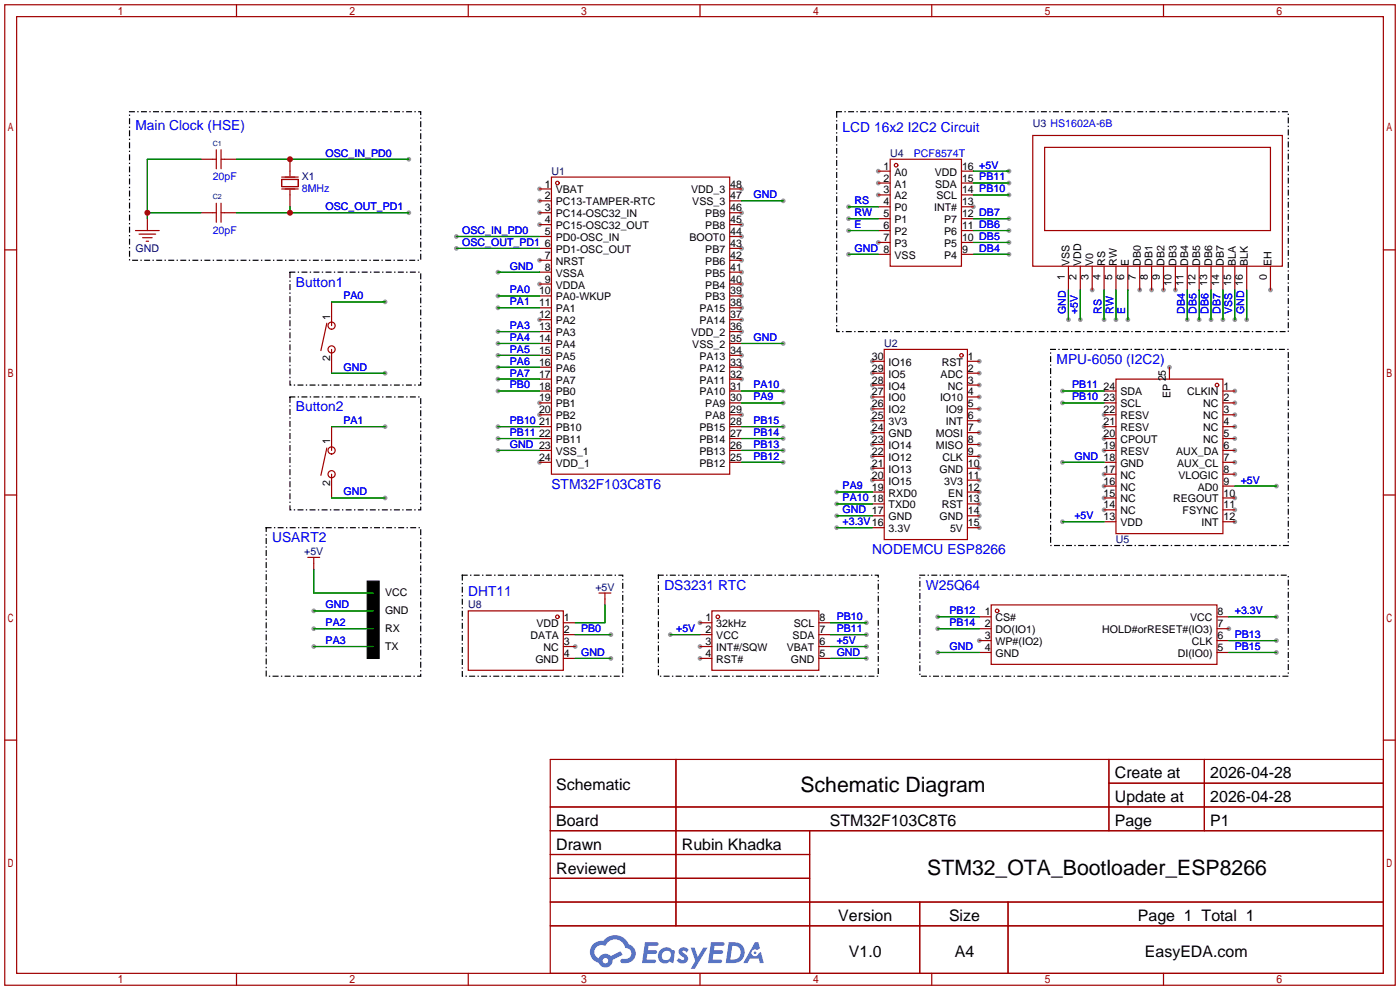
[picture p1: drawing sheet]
<svg xmlns="http://www.w3.org/2000/svg" width="299mm" height="212mm" viewBox="0 0 299 212" stroke-linecap="round" stroke-linejoin="round" font-family="sans-serif">
<g fill="#999">
<circle cx="115.3" cy="40.4" r=".51"/>
<circle cx="115.3" cy="42.9" r=".51"/>
<circle cx="115.3" cy="45.5" r=".51"/>
<circle cx="115.3" cy="48" r=".51"/>
<circle cx="115.3" cy="55.6" r=".51"/>
<circle cx="115.3" cy="60.7" r=".51"/>
<circle cx="115.3" cy="68.3" r=".51"/>
<circle cx="115.3" cy="86.1" r=".51"/>
<circle cx="115.3" cy="88.6" r=".51"/>
<circle cx="115.3" cy="98.8" r=".51"/>
<circle cx="158.5" cy="88.6" r=".51"/>
<circle cx="158.5" cy="81" r=".51"/>
<circle cx="158.5" cy="78.5" r=".51"/>
<circle cx="158.5" cy="75.9" r=".51"/>
<circle cx="158.5" cy="70.9" r=".51"/>
<circle cx="158.5" cy="68.3" r=".51"/>
<circle cx="158.5" cy="65.8" r=".51"/>
<circle cx="158.5" cy="63.2" r=".51"/>
<circle cx="158.5" cy="60.7" r=".51"/>
<circle cx="158.5" cy="58.2" r=".51"/>
<circle cx="158.5" cy="55.6" r=".51"/>
<circle cx="158.5" cy="53.1" r=".51"/>
<circle cx="158.5" cy="50.5" r=".51"/>
<circle cx="158.5" cy="48" r=".51"/>
<circle cx="158.5" cy="45.5" r=".51"/>
<circle cx="158.5" cy="40.4" r=".51"/>
<circle cx="271.5" cy="62" r=".51"/>
<circle cx="233.4" cy="62" r=".51"/>
<circle cx="243.6" cy="62" r=".51"/>
<circle cx="246.1" cy="62" r=".51"/>
<circle cx="248.7" cy="62" r=".51"/>
<circle cx="251.2" cy="62" r=".51"/>
<circle cx="187.7" cy="36.6" r=".51"/>
<circle cx="187.7" cy="39.1" r=".51"/>
<circle cx="187.7" cy="41.7" r=".51"/>
<circle cx="187.7" cy="51.8" r=".51"/>
<circle cx="208" cy="44.2" r=".51"/>
<circle cx="263.9" cy="83.6" r=".51"/>
<circle cx="263.9" cy="86.1" r=".51"/>
<circle cx="263.9" cy="88.6" r=".51"/>
<circle cx="263.9" cy="91.2" r=".51"/>
<circle cx="263.9" cy="93.7" r=".51"/>
<circle cx="263.9" cy="96.3" r=".51"/>
<circle cx="263.9" cy="98.8" r=".51"/>
<circle cx="263.9" cy="101.3" r=".51"/>
<circle cx="263.9" cy="106.4" r=".51"/>
<circle cx="263.9" cy="109" r=".51"/>
<circle cx="263.9" cy="111.5" r=".51"/>
<circle cx="236" cy="109" r=".51"/>
<circle cx="236" cy="106.4" r=".51"/>
<circle cx="236" cy="103.9" r=".51"/>
<circle cx="236" cy="101.3" r=".51"/>
<circle cx="236" cy="96.3" r=".51"/>
<circle cx="236" cy="93.7" r=".51"/>
<circle cx="236" cy="91.2" r=".51"/>
<circle cx="236" cy="88.6" r=".51"/>
<circle cx="249.9" cy="78.5" r=".51"/>
<circle cx="122.9" cy="138.2" r=".51"/>
<circle cx="149.6" cy="133.1" r=".51"/>
<circle cx="149.6" cy="138.2" r=".51"/>
<circle cx="149.6" cy="140.7" r=".51"/>
<circle cx="209.3" cy="136.9" r=".51"/>
<circle cx="262.6" cy="134.4" r=".51"/>
<circle cx="209.3" cy="77.2" r=".51"/>
<circle cx="209.3" cy="79.8" r=".51"/>
<circle cx="209.3" cy="82.3" r=".51"/>
<circle cx="209.3" cy="84.8" r=".51"/>
<circle cx="209.3" cy="87.4" r=".51"/>
<circle cx="209.3" cy="89.9" r=".51"/>
<circle cx="209.3" cy="92.5" r=".51"/>
<circle cx="209.3" cy="95" r=".51"/>
<circle cx="209.3" cy="97.5" r=".51"/>
<circle cx="209.3" cy="100.1" r=".51"/>
<circle cx="209.3" cy="102.6" r=".51"/>
<circle cx="209.3" cy="105.2" r=".51"/>
<circle cx="209.3" cy="107.7" r=".51"/>
<circle cx="209.3" cy="110.2" r=".51"/>
<circle cx="209.3" cy="112.8" r=".51"/>
<circle cx="186.4" cy="102.6" r=".51"/>
<circle cx="186.4" cy="100.1" r=".51"/>
<circle cx="186.4" cy="97.5" r=".51"/>
<circle cx="186.4" cy="95" r=".51"/>
<circle cx="186.4" cy="92.5" r=".51"/>
<circle cx="186.4" cy="89.9" r=".51"/>
<circle cx="186.4" cy="87.4" r=".51"/>
<circle cx="186.4" cy="84.8" r=".51"/>
<circle cx="186.4" cy="82.3" r=".51"/>
<circle cx="186.4" cy="79.8" r=".51"/>
<circle cx="186.4" cy="77.2" r=".51"/>
<circle cx="97.5" cy="50.5" r=".51"/>
<circle cx="97.5" cy="53.1" r=".51"/>
<circle cx="87.4" cy="45.5" r=".51"/>
<circle cx="87.4" cy="34" r=".51"/>
<circle cx="167.4" cy="73.4" r=".51"/>
<circle cx="167.4" cy="86.1" r=".51"/>
<circle cx="167.4" cy="83.6" r=".51"/>
<circle cx="79.8" cy="126.7" r=".51"/>
<circle cx="79.8" cy="130.6" r=".51"/>
<circle cx="67.1" cy="130.6" r=".51"/>
<circle cx="67.1" cy="134.4" r=".51"/>
<circle cx="79.8" cy="134.4" r=".51"/>
<circle cx="67.1" cy="138.2" r=".51"/>
<circle cx="79.8" cy="138.2" r=".51"/>
<circle cx="82.3" cy="91.2" r=".51"/>
<circle cx="82.3" cy="106.4" r=".51"/>
<circle cx="106.4" cy="63.2" r=".51"/>
<circle cx="228.3" cy="68.3" r=".51"/>
<circle cx="230.9" cy="68.3" r=".51"/>
<circle cx="236" cy="68.3" r=".51"/>
<circle cx="238.5" cy="68.3" r=".51"/>
<circle cx="241" cy="68.3" r=".51"/>
<circle cx="253.7" cy="68.3" r=".51"/>
<circle cx="256.3" cy="68.3" r=".51"/>
<circle cx="258.8" cy="68.3" r=".51"/>
<circle cx="261.4" cy="68.3" r=".51"/>
<circle cx="263.9" cy="68.3" r=".51"/>
<circle cx="266.4" cy="68.3" r=".51"/>
<circle cx="215.6" cy="36.6" r=".51"/>
<circle cx="215.6" cy="39.1" r=".51"/>
<circle cx="215.6" cy="41.7" r=".51"/>
<circle cx="215.6" cy="46.7" r=".51"/>
<circle cx="215.6" cy="49.3" r=".51"/>
<circle cx="215.6" cy="51.8" r=".51"/>
<circle cx="215.6" cy="54.4" r=".51"/>
<circle cx="181.4" cy="44.2" r=".51"/>
<circle cx="181.4" cy="46.7" r=".51"/>
<circle cx="181.4" cy="49.3" r=".51"/>
<circle cx="181.4" cy="54.4" r=".51"/>
<circle cx="227.1" cy="83.6" r=".51"/>
<circle cx="227.1" cy="86.1" r=".51"/>
<circle cx="227.1" cy="98.8" r=".51"/>
<circle cx="106.4" cy="96.3" r=".51"/>
<circle cx="167.4" cy="42.9" r=".51"/>
<circle cx="106.4" cy="58.2" r=".51"/>
<circle cx="82.3" cy="64.5" r=".51"/>
<circle cx="82.3" cy="79.8" r=".51"/>
<circle cx="106.4" cy="65.8" r=".51"/>
<circle cx="106.4" cy="91.2" r=".51"/>
<circle cx="106.4" cy="93.7" r=".51"/>
<circle cx="130.6" cy="135.6" r=".51"/>
<circle cx="130.6" cy="140.7" r=".51"/>
<circle cx="185.2" cy="133.1" r=".51"/>
<circle cx="185.2" cy="135.6" r=".51"/>
<circle cx="185.2" cy="138.2" r=".51"/>
<circle cx="185.2" cy="140.7" r=".51"/>
<circle cx="143.3" cy="135.6" r=".51"/>
<circle cx="272.8" cy="103.9" r=".51"/>
<circle cx="227.1" cy="111.5" r=".51"/>
<circle cx="106.4" cy="83.6" r=".51"/>
<circle cx="106.4" cy="78.5" r=".51"/>
<circle cx="106.4" cy="75.9" r=".51"/>
<circle cx="106.4" cy="73.4" r=".51"/>
<circle cx="106.4" cy="70.9" r=".51"/>
<circle cx="106.4" cy="81" r=".51"/>
<circle cx="167.4" cy="91.2" r=".51"/>
<circle cx="167.4" cy="93.7" r=".51"/>
<circle cx="167.4" cy="96.3" r=".51"/>
<circle cx="167.4" cy="98.8" r=".51"/>
<circle cx="200.4" cy="131.8" r=".51"/>
<circle cx="200.4" cy="134.4" r=".51"/>
<circle cx="272.8" cy="131.8" r=".51"/>
<circle cx="272.8" cy="136.9" r=".51"/>
<circle cx="272.8" cy="139.4" r=".51"/>
<circle cx="200.4" cy="139.4" r=".51"/>
<circle cx="178.8" cy="112.8" r=".51"/>
<circle cx="178.8" cy="110.2" r=".51"/>
<circle cx="178.8" cy="107.7" r=".51"/>
<circle cx="178.8" cy="105.2" r=".51"/>
</g>
<g fill="none" stroke="#a10000" stroke-width=".25">
<path d="M1 1h297.2v209.6h-297.2zM3.6 3.6h292.1v204.4h-292.1zM50.5 1v2.6M100.1 1v2.6M149.6 1v2.6M199.1 1v2.6M248.7 1v2.6M1 53.4h2.6M295.7 53.4h2.5M1 105.8h2.6M295.7 105.8h2.5M1 158.2h2.6"/>
<path d="M295.7 158.2h2.5M117.6 162.3h178.1v45.7h-178.1zM117.6 172.5h178.1M117.6 177.5h178.1M144.5 162.3v35.6M173 177.5v30.5M237 162.3v15.2M237 167.4h58.7M257.4 162.3v15.2M117.6 182.6h55.4M117.6 192.8h178.1M117.6 187.7h55.4"/>
<path d="M117.6 197.9h178.1M196.6 192.8v15.2M215.4 192.8v15.2M50.5 208v2.6M100.1 208v2.6M149.6 208v2.6M199.1 208v2.6M248.7 208v2.6"/>
</g>
<g fill="#5487ff">
<path d="M145.3 202.7a1.3 1.3 0 0 1 1.9 .3l-.4 .6a.54 .54 0 0 0-.9-.2l.1 .2a1.34 1.34 0 0 1 .9 1.8 1.47 1.47 0 0 1-2.3-.1l.5-.6 .8 .5a.31 .31 0 0 0 .4-.3 .31 .31 0 0 0-.3-.4 1.12 1.12 0 0 1-.7-1.8z"/>
<path d="M147.6 202.5h.9l.6 2 1.2-2h.9l-2.7 4.6h-.9l1-1.7z"/>
<path d="M137.8 201.4h1.7a1.31 1.31 0 0 1 1.2 .2 .4 .4 0 0 1-.3 .5l-1.8 .1-.1 .9h1.6a.4 .4 0 0 1 .4 .4 .4 .4 0 0 1-.5 .4h-1.6l-.2 1.2h1.4a.46 .46 0 0 1 .5 0 .46 .46 0 0 1 .1 .5l-.4 .2h-2.6z"/>
<path d="M151.9 201.4h1.7a1.32 1.32 0 0 1 1.2 .2 .39 .39 0 0 1-.3 .5l-1.8 .1-.1 .9h1.6a.4 .4 0 0 1 .4 .4 .4 .4 0 0 1-.4 .4h-1.7l-.2 1.2h1.4a.46 .46 0 0 1 .5 0 .46 .46 0 0 1 .1 .5l-.4 .2h-2.6z"/>
<path d="M161.3 201.4h.8l.3 1.3-.6 .4a.75 .75 0 0 0-1.1 .3 .75 .75 0 0 0 .5 1 .75 .75 0 0 0 .9-.7l.5-.2 .6 2.3h-.8l-.3-.9h-1.8l-.5 .9h-1z"/>
<path d="M155.7 201.4l-.6 4.4h1.5a2.27 2.27 0 0 0 2.6-2.2 2.27 2.27 0 0 0-2.7-2.2zM156.5 202.1a1.5 1.5 0 0 1 1.8 1.6 1.5 1.5 0 0 1-1.9 1.4h-.3z"/>
<path d="M141.2 203a1.6 1.6 0 0 0-.3 2.3 1.6 1.6 0 0 0 2.3 .2l.7 .3 .3-2.4-.1-.3-.5-.1a1.58 1.58 0 0 0-2.4 0zM141.8 203.5a.98 .98 0 0 1 1.6 .4 .98 .98 0 0 1-1.1 1.3 .94 .94 0 0 1-.9-.7 .94 .94 0 0 1 .4-1z"/>
<path d="M126.8 201.8a2.37 2.37 0 0 0 1.1 4 1.54 1.54 0 0 0 1.8 1 1.54 1.54 0 0 0 1.2-1.6l2.2-1.1-.5-.8-2 1a1.57 1.57 0 0 0-2.7 .5 1.5 1.5 0 0 1-.7-2.1 1.5 1.5 0 0 1 2.2-.5 2.23 2.23 0 0 1 2.3-1.4 2.23 2.23 0 0 1 2 1.8 1.16 1.16 0 0 1 1.2 1.1 1.16 1.16 0 0 1-1.1 1.2h-.7a.47 .47 0 0 0-.5 .4 .47 .47 0 0 0 .4 .5 2.17 2.17 0 0 0 2.5-.9 2.17 2.17 0 0 0-.3-2.7l-.8-.4a3.2 3.2 0 0 0-5.5-.7l-1.1 .1zM128.8 205.3a.6 .6 0 0 1 1.2 0 .6 .6 0 0 1-1.2 0z"/>
<circle cx="161.4" cy="203.6" r=".28"/>
</g>
<g fill="none" stroke="#a10000" stroke-width=".25">
<path d="M42.9 34h3.3M46.2 32v4.1M47.2 32v4.1M47.2 34h3.3M60.2 38.4h3.6v1.5h-3.6zM60.2 37.8h3.6M62 34v3.6M117.9 37.8h38.1v63.5h-38.1zM187.7 36.6h2.5M187.7 39.1h2.5M190.2 34h15.3v22.9h-15.3zM205.5 36.6h2.5"/>
<path d="M205.5 39.1h2.5M220.7 29h53.4v27.9h-53.4zM223.3 31.5h48.2v17.8h-48.2zM29 49.3h5M29.7 50h3.6M30.5 50.8h2M31.2 51.6h.5M31.5 46.7v2.6M42.9 45.5h3.3M46.2 43.4v4.1M47.2 45.5h3.3M47.2 43.4v4.1"/>
<path d="M60.2 40.4h3.6M62 40.6v3.6M115.3 40.4h2.6M115.3 42.9h2.6M115.3 45.5h2.6M115.3 48h2.6M115.3 50.5h2.6M115.3 53.1h2.6M115.3 55.6h2.6M115.3 58.2h2.6M156 40.4h2.5M156 42.9h2.5"/>
<path d="M156 45.5h2.5M156 48h2.5M156 50.5h2.5M156 53.1h2.5M156 55.6h2.5M156 58.2h2.5M187.7 49.3h2.5M187.7 41.7h2.5M187.7 44.2h2.5M187.7 46.7h2.5M187.7 51.8h2.5M187.7 54.4h2.5"/>
<path d="M205.5 49.3h2.5M205.5 41.7h2.5M205.5 44.2h2.5M205.5 46.7h2.5M205.5 51.8h2.5M205.5 54.4h2.5M228.3 56.9v5.1M230.9 56.9v5.1M233.4 56.9v5.1M236 56.9v5.1M238.5 56.9v5.1M241 56.9v5.1"/>
<path d="M243.6 56.9v5.1M246.1 56.9v5.1M248.7 56.9v5.1M251.2 56.9v5.1M253.7 56.9v5.1M256.3 56.9v5.1M258.8 56.9v5.1M261.4 56.9v5.1M263.9 56.9v5.1M266.4 56.9v5.1M271.5 56.9v5.1M69.8 69.1l-1.2 5.8"/>
<path d="M70.9 64.5v5.1M70.9 74.7v5.1M115.3 60.7h2.6M115.3 63.2h2.6M115.3 65.8h2.6M115.3 68.3h2.6M115.3 70.9h2.6M115.3 73.4h2.6M115.3 75.9h2.6M115.3 78.5h2.6M156 60.7h2.5M156 63.2h2.5"/>
<path d="M156 65.8h2.5M156 68.3h2.5M156 70.9h2.5M156 73.4h2.5M156 75.9h2.5M156 78.5h2.5M186.4 77.2h2.6M186.4 79.8h2.6M189 74.7h17.8v40.6h-17.8zM206.8 77.2h2.5M206.8 79.8h2.5M249.9 78.5v2.5"/>
<path d="M69.8 95.8l-1.2 5.8M70.9 91.2v5.1M115.3 81h2.6M115.3 83.6h2.6M115.3 86.1h2.6M115.3 88.6h2.6M115.3 91.2h2.6M115.3 93.7h2.6M115.3 96.3h2.6M115.3 98.8h2.6M156 81h2.5M156 83.6h2.5"/>
<path d="M156 86.1h2.5M156 88.6h2.5M156 91.2h2.5M156 93.7h2.5M156 96.3h2.5M156 98.8h2.5M186.4 82.3h2.6M186.4 84.8h2.6M186.4 87.4h2.6M186.4 89.9h2.6M186.4 92.5h2.6M186.4 95h2.6"/>
<path d="M186.4 97.5h2.6M206.8 82.3h2.5M206.8 84.8h2.5M206.8 87.4h2.5M206.8 89.9h2.5M206.8 92.5h2.5M206.8 95h2.5M206.8 97.5h2.5M236 83.6h2.5M236 86.1h2.5M236 88.6h2.5M236 91.2h2.5"/>
<path d="M236 93.7h2.5M236 96.3h2.5M236 98.8h2.5M238.5 81h22.9v33h-22.9zM261.4 83.6h2.5M261.4 86.1h2.5M261.4 88.6h2.5M261.4 91.2h2.5M261.4 93.7h2.5M261.4 96.3h2.5M261.4 98.8h2.5M65.8 119.1h2.5"/>
<path d="M67.1 119.1v2.6M70.9 101.3v5.1M186.4 100.1h2.6M186.4 102.6h2.6M186.4 105.2h2.6M186.4 107.7h2.6M186.4 110.2h2.6M186.4 112.8h2.6M206.8 100.1h2.5M206.8 102.6h2.5M206.8 105.2h2.5M206.8 107.7h2.5"/>
<path d="M206.8 110.2h2.5M206.8 112.8h2.5M236 101.3h2.5M236 103.9h2.5M236 106.4h2.5M236 109h2.5M236 111.5h2.5M261.4 101.3h2.5M261.4 103.9h2.5M261.4 106.4h2.5M261.4 109h2.5M261.4 111.5h2.5"/>
<path d="M100.1 130.6h20.3v12.7h-20.3zM120.4 133.1h2.5M120.4 135.6h2.5M120.4 138.2h2.5M128 126.7h2.6M129.3 126.7v2.6M149.6 133.1h2.5M149.6 135.6h2.5M149.6 138.2h2.5M152.1 130.6h22.9v12.7h-22.9zM175 133.1h2.5M175 135.6h2.5"/>
<path d="M175 138.2h2.5M209.3 131.8h2.5M209.3 134.4h2.5M209.3 136.9h2.5M209.3 139.4h2.5M211.8 129.3h48.3v12.7h-48.3zM260.1 131.8h2.5M260.1 134.4h2.5M260.1 136.9h2.5M260.1 139.4h2.5M120.4 140.7h2.5M149.6 140.7h2.5"/>
<path d="M175 140.7h2.5"/>
<circle cx="119.1" cy="39.1" r=".38"/>
<circle cx="191.5" cy="35.3" r=".38"/>
<circle cx="70.9" cy="74.7" r=".76"/>
<circle cx="70.9" cy="69.6" r=".76"/>
<circle cx="205.5" cy="75.9" r=".38"/>
<circle cx="70.9" cy="96.3" r=".76"/>
<circle cx="260.1" cy="82.3" r=".38"/>
<circle cx="70.9" cy="101.3" r=".76"/>
<circle cx="119.1" cy="131.8" r=".38"/>
<circle cx="153.4" cy="131.8" r=".38"/>
<circle cx="213.1" cy="130.6" r=".38"/>
</g>
<g fill="none" stroke="#008700" stroke-width=".25">
<path d="M42.9 34h-11.4v12.7M50.5 34h36.9M208 36.6h7.6M208 39.1h7.6M31.5 45.5h11.4M50.5 45.5h36.9M62 44.2v1.3M97.5 50.5h17.8M97.5 53.1h17.8M106.4 58.2h8.9M158.5 42.9h8.9M181.4 46.7h6.3"/>
<path d="M181.4 49.3h6.3M181.4 54.4h6.3M181.4 44.2h6.3M208 41.7h7.6M208 46.7h7.6M208 49.3h7.6M208 51.8h7.6M208 54.4h7.6M70.9 64.5h11.4M70.9 79.8h11.4M106.4 73.4h8.9M106.4 63.2h8.9"/>
<path d="M106.4 65.8h8.9M106.4 78.5h8.9M106.4 75.9h8.9M106.4 70.9h8.9M158.5 73.4h8.9M228.3 62v6.3M230.9 62v6.3M236 62v6.3M238.5 62v6.3M241 62v6.3M253.7 62v6.3M256.3 62v6.3"/>
<path d="M258.8 62v6.3M261.4 62v6.3M263.9 62v6.3M266.4 62v6.3M70.9 91.2h11.4M106.4 83.6h8.9M106.4 91.2h8.9M106.4 96.3h8.9M106.4 93.7h8.9M106.4 81h8.9M158.5 86.1h8.9M158.5 83.6h8.9"/>
<path d="M158.5 91.2h8.9M158.5 98.8h8.9M158.5 96.3h8.9M158.5 93.7h8.9M227.1 86.1h8.9M227.1 83.6h8.9M227.1 98.8h8.9M70.9 106.4h11.4M178.8 112.8h7.6M178.8 110.2h7.6M178.8 107.7h7.6M178.8 105.2h7.6"/>
<path d="M227.1 111.5h8.9M263.9 103.9h8.9M67.1 121.7v5h12.7M67.1 130.6h12.7M67.1 134.4h12.7M67.1 138.2h12.7M122.9 135.6h7.7M129.3 129.3v3.8h-6.4M143.3 135.6h6.3M177.5 138.2h7.7M177.5 133.1h7.7M177.5 135.6h7.7"/>
<path d="M200.4 134.4h8.9M200.4 131.8h8.9M200.4 139.4h8.9M262.6 131.8h10.2M262.6 136.9h10.2M262.6 139.4h10.2M122.9 140.7h7.7M177.5 140.7h7.7"/>
</g>
<path d="M78.5 124.2h2.5v16.5h-2.5z" fill="#000" stroke="#000" stroke-width=".25"/>
<path d="M27.7 23.9h62.2v31.7h-62.2zM178.8 23.9h96.5v47h-96.5zM62 58.2h27.9v24.1h-27.9zM224.5 74.7h50.8v41.9h-50.8zM62 84.8h27.9v24.2h-27.9zM56.9 112.8h33v31.7h-33zM98.8 122.9h34.3v21.6h-34.3zM140.7 122.9h47v21.6h-47zM196.6 122.9h78.7v21.6h-78.7z" fill="none" stroke="#000" stroke-width=".25" stroke-dasharray="1 .8 0 .8"/>
<g fill="#c00">
<circle cx="31.5" cy="45.5" r=".63"/>
<circle cx="62" cy="45.5" r=".63"/>
<circle cx="62" cy="34" r=".63"/>
</g>
<g font-size="4.5">
<text x="171.1" y="169.2">Schematic Diagram</text>
<text x="198.2" y="187">STM32_OTA_Bootloader_ESP8266</text>
</g>
<g font-size="3.4">
<text x="238.3" y="166.4">Create at</text>
<text x="258.7" y="166.4">2026-04-28</text>
<text x="118.9" y="168.9">Schematic</text>
<text x="238.3" y="171.4">Update at</text>
<text x="258.7" y="171.4">2026-04-28</text>
<text x="118.9" y="176.5">Board</text>
<text x="177.3" y="176.5">STM32F103C8T6</text>
<text x="238.3" y="176.5">Page</text>
<text x="258.7" y="176.5">P1</text>
<text x="118.9" y="181.6">Drawn</text>
<text x="145.7" y="181.6">Rubin Khadka</text>
<text x="118.9" y="186.7">Reviewed</text>
<text x="179.2" y="196.8">Version</text>
<text x="202.8" y="196.8">Size</text>
<text x="243.2" y="196.8">Page 1 Total 1</text>
<text x="181.4" y="204.5">V1.0</text>
<text x="204.1" y="204.5">A4</text>
<text x="244.7" y="204.5">EasyEDA.com</text>
</g>
<g font-size="2.9" fill="#00f">
<text x="29" y="27.7">Main Clock (HSE)</text>
<text x="180.1" y="28.2">LCD 16x2 I2C2 Circuit</text>
<text x="63.2" y="61.3">Button1</text>
<text x="225.8" y="77.8">MPU-6050 (I2C2)</text>
<text x="63.2" y="87.9">Button2</text>
<text x="117.9" y="104.4">STM32F103C8T6</text>
<text x="58.2" y="115.9">USART2</text>
<text x="186.4" y="118.4">NODEMCU ESP8266</text>
<text x="100.1" y="127.3">DHT11</text>
<text x="142" y="126">DS3231 RTC</text>
<text x="197.9" y="126">W25Q64</text>
</g>
<g font-size="2.3" fill="#000080">
<text x="220.7" y="27.1">U3 HS1602A-6B</text>
<text x="190.2" y="33.5">U4</text>
<text x="64.5" y="38.6">X1</text>
<text x="117.9" y="37.3">U1</text>
<text x="29" y="53.8">GND</text>
<text x="189" y="74.1">U2</text>
<text x="65" y="118.6">+5V</text>
<text x="238.5" y="116">U5</text>
<text x="100.1" y="130">U8</text>
<text x="127.2" y="126.2">+5V</text>
</g>
<g font-size="2.3" fill="#00f">
<text x="69.6" y="33.5">OSC_IN_PD0</text>
<text x="195.3" y="33.5">PCF8574T</text>
<text x="45.5" y="38.6">20pF</text>
<text x="64.5" y="41.1">8MHz</text>
<text x="69.6" y="44.9">OSC_OUT_PD1</text>
<text x="161" y="42.4">GND</text>
<text x="182.6" y="43.7">RS</text>
<text x="182.6" y="46.2">RW</text>
<text x="45.5" y="50">20pF</text>
<text x="98.8" y="50">OSC_IN_PD0</text>
<text x="98.8" y="52.5">OSC_OUT_PD1</text>
<text x="182.6" y="48.7">E</text>
<text x="182.6" y="53.8">GND 8</text>
<text x="209.3" y="53.8">DB4</text>
<text x="109" y="57.6">GND</text>
<text x="73.4" y="64">PA0</text>
<text x="109" y="62.7">PA0</text>
<text x="109" y="65.2">PA1</text>
<text x="109" y="70.3">PA3</text>
<text x="227.8" y="67.1" transform="rotate(-90 227.8 67.1)">GND</text>
<text x="230.3" y="67.1" transform="rotate(-90 230.3 67.1)">+5V</text>
<text x="235.4" y="67.1" transform="rotate(-90 235.4 67.1)">RS</text>
<text x="238" y="67.1" transform="rotate(-90 238 67.1)">RW</text>
<text x="240.5" y="67.1" transform="rotate(-90 240.5 67.1)">E</text>
<text x="253.2" y="67.1" transform="rotate(-90 253.2 67.1)">DB4</text>
<text x="255.7" y="67.1" transform="rotate(-90 255.7 67.1)">DB5</text>
<text x="258.3" y="67.1" transform="rotate(-90 258.3 67.1)">DB6</text>
<text x="260.8" y="67.1" transform="rotate(-90 260.8 67.1)">DB7</text>
<text x="263.4" y="67.1" transform="rotate(-90 263.4 67.1)">VSS 15</text>
<text x="265.9" y="67.1" transform="rotate(-90 265.9 67.1)">GND 16</text>
<text x="109" y="77.9">PA6</text>
<text x="109" y="75.4">PA5</text>
<text x="109" y="72.9">PA4</text>
<text x="161" y="72.9">GND</text>
<text x="73.4" y="79.2">GND</text>
<text x="109" y="83">PB0</text>
<text x="109" y="80.5">PA7</text>
<text x="161" y="83">PA10</text>
<text x="229.2" y="83">PB11</text>
<text x="161" y="85.6">PA9</text>
<text x="229.2" y="85.6">PB10</text>
<text x="73.4" y="90.6">PA1</text>
<text x="109" y="95.7">GND 23</text>
<text x="109" y="90.6">PB10</text>
<text x="109" y="93.2">PB11</text>
<text x="161" y="90.6">PB15</text>
<text x="161" y="93.2">PB14</text>
<text x="161" y="95.7">PB13</text>
<text x="161" y="98.3">PB12</text>
<text x="229.7" y="98.3">GND 18</text>
<text x="73.4" y="105.9">GND</text>
<text x="180.1" y="107.2">PA10</text>
<text x="180.1" y="104.6">PA9</text>
<text x="265.2" y="103.3">+5V</text>
<text x="180.1" y="112.2">+3.3V16</text>
<text x="180.1" y="109.7">GND 17</text>
<text x="229.6" y="111">+5V</text>
<text x="69.6" y="130">GND</text>
<text x="202.9" y="131.3">PB12</text>
<text x="263.9" y="131.3">+3.3V</text>
<text x="69.6" y="133.8">PA2</text>
<text x="69.6" y="137.6">PA3</text>
<text x="124.2" y="135.1">PB0</text>
<text x="144.5" y="135.1">+5V</text>
<text x="178.8" y="132.6">PB10</text>
<text x="178.8" y="135.1">PB11</text>
<text x="178.8" y="137.6">+5V</text>
<text x="202.9" y="133.8">PB14</text>
<text x="263.9" y="136.4">PB13</text>
<text x="124.2" y="140.2">GND</text>
<text x="178.8" y="140.2">GND</text>
<text x="202.9" y="138.9">GND</text>
<text x="263.9" y="138.9">PB15</text>
</g>
<g font-size="2.3">
<text x="116.5" y="40.1">1</text>
<text x="118.8" y="41.3">VBAT</text>
<text x="147.7" y="41.3">VDD_3</text>
<text x="156.1" y="40.1">48</text>
<text x="188.9" y="36.3">1</text>
<text x="188.9" y="38.8">2</text>
<text x="188.9" y="41.3">3</text>
<text x="191.2" y="37.5">A0</text>
<text x="191.2" y="40.1">A1</text>
<text x="199.8" y="37.5">VDD</text>
<text x="199.9" y="40.1">SDA</text>
<text x="205.6" y="41.3">14 PB10</text>
<text x="205.6" y="38.8">15 PB11</text>
<text x="205.6" y="36.3">16 +5V</text>
<text x="116.5" y="42.6">2</text>
<text x="116.5" y="45.2">3</text>
<text x="116.5" y="47.7">4</text>
<text x="118.8" y="43.9">PC13-TAMPER-RTC</text>
<text x="118.8" y="46.4">PC14-OSC32_IN</text>
<text x="148" y="43.9">VSS_3</text>
<text x="150.7" y="46.4">PB9</text>
<text x="156.1" y="47.7">45</text>
<text x="156.1" y="45.2">46</text>
<text x="156.1" y="42.6">47</text>
<text x="188.9" y="43.9">4</text>
<text x="188.9" y="46.4">5</text>
<text x="191.2" y="42.6">A2</text>
<text x="191.2" y="45.2">P0</text>
<text x="191.2" y="47.7">P1</text>
<text x="199.6" y="45.2">INT#</text>
<text x="200.1" y="42.6">SCL</text>
<text x="201.8" y="47.7">P7</text>
<text x="205.6" y="46.4">12 DB7</text>
<text x="205.6" y="43.9">13</text>
<text x="116.5" y="50.2">5</text>
<text x="116.5" y="52.8">6</text>
<text x="118.8" y="49">PC15-OSC32_OUT</text>
<text x="118.8" y="51.5">PD0-OSC_IN</text>
<text x="147.3" y="51.5">BOOT0</text>
<text x="150.7" y="49">PB8</text>
<text x="156.1" y="52.8">43</text>
<text x="156.1" y="50.2">44</text>
<text x="188.9" y="49">6</text>
<text x="188.9" y="51.5">7</text>
<text x="191.2" y="50.2">P2</text>
<text x="191.2" y="52.8">P3</text>
<text x="201.8" y="52.8">P5</text>
<text x="201.8" y="50.2">P6</text>
<text x="205.6" y="51.5">10 DB5</text>
<text x="205.6" y="49">11 DB6</text>
<text x="116.5" y="55.3">7</text>
<text x="116.5" y="57.9">8</text>
<text x="118.8" y="54">PD1-OSC_OUT</text>
<text x="118.8" y="56.6">NRST</text>
<text x="118.8" y="59.1">VSSA</text>
<text x="150.7" y="59.1">PB5</text>
<text x="150.7" y="56.6">PB6</text>
<text x="150.7" y="54">PB7</text>
<text x="156.1" y="57.9">41</text>
<text x="156.1" y="55.3">42</text>
<text x="191.2" y="55.3">VSS</text>
<text x="201.8" y="55.3">P4</text>
<text x="205.6" y="54">9</text>
<text x="227.5" y="59.9" transform="rotate(-90 227.5 59.9)">1</text>
<text x="228.6" y="56.9" transform="rotate(-90 228.6 56.9)">VSS</text>
<text x="230.1" y="59.9" transform="rotate(-90 230.1 59.9)">2</text>
<text x="231.1" y="56.9" transform="rotate(-90 231.1 56.9)">VDD</text>
<text x="232.6" y="59.9" transform="rotate(-90 232.6 59.9)">3</text>
<text x="233.6" y="56.9" transform="rotate(-90 233.6 56.9)">V0</text>
<text x="235.2" y="59.9" transform="rotate(-90 235.2 59.9)">4</text>
<text x="236.2" y="56.9" transform="rotate(-90 236.2 56.9)">RS</text>
<text x="237.7" y="59.9" transform="rotate(-90 237.7 59.9)">5</text>
<text x="238.7" y="56.9" transform="rotate(-90 238.7 56.9)">RW</text>
<text x="240.2" y="59.9" transform="rotate(-90 240.2 59.9)">6</text>
<text x="241.3" y="56.9" transform="rotate(-90 241.3 56.9)">E</text>
<text x="242.8" y="59.9" transform="rotate(-90 242.8 59.9)">7</text>
<text x="243.8" y="56.9" transform="rotate(-90 243.8 56.9)">DB0</text>
<text x="245.3" y="59.9" transform="rotate(-90 245.3 59.9)">8</text>
<text x="246.3" y="56.9" transform="rotate(-90 246.3 56.9)">DB1</text>
<text x="247.9" y="59.9" transform="rotate(-90 247.9 59.9)">9</text>
<text x="248.9" y="56.9" transform="rotate(-90 248.9 56.9)">DB2</text>
<text x="251.4" y="56.9" transform="rotate(-90 251.4 56.9)">DB3</text>
<text x="254" y="56.9" transform="rotate(-90 254 56.9)">DB4</text>
<text x="256.5" y="56.9" transform="rotate(-90 256.5 56.9)">DB5</text>
<text x="259" y="56.9" transform="rotate(-90 259 56.9)">DB6</text>
<text x="261.6" y="56.9" transform="rotate(-90 261.6 56.9)">DB7</text>
<text x="264.1" y="56.9" transform="rotate(-90 264.1 56.9)">BLA</text>
<text x="266.7" y="56.9" transform="rotate(-90 266.7 56.9)">BLK</text>
<text x="270.7" y="59.9" transform="rotate(-90 270.7 59.9)">0</text>
<text x="271.7" y="56.9" transform="rotate(-90 271.7 56.9)">EH</text>
<text x="115.2" y="62.9">10</text>
<text x="115.2" y="65.5">11</text>
<text x="116.5" y="60.4">9</text>
<text x="118.8" y="61.7">VDDA</text>
<text x="118.8" y="64.2">PA0-WKUP</text>
<text x="150.7" y="64.2">PB3</text>
<text x="150.7" y="61.7">PB4</text>
<text x="156.1" y="65.5">38</text>
<text x="156.1" y="62.9">39</text>
<text x="156.1" y="60.4">40</text>
<text x="250.4" y="61.2" transform="rotate(-90 250.4 61.2)">10</text>
<text x="252.9" y="61.2" transform="rotate(-90 252.9 61.2)">11</text>
<text x="255.5" y="61.2" transform="rotate(-90 255.5 61.2)">12</text>
<text x="258" y="61.2" transform="rotate(-90 258 61.2)">13</text>
<text x="260.6" y="61.2" transform="rotate(-90 260.6 61.2)">14</text>
<text x="70.6" y="68.3" transform="rotate(-90 70.6 68.3)">1</text>
<text x="115.2" y="68">12</text>
<text x="115.2" y="70.6">13</text>
<text x="118.8" y="66.7">PA1</text>
<text x="118.8" y="69.3">PA2</text>
<text x="118.8" y="71.8">PA3</text>
<text x="147.7" y="71.8">VDD_2</text>
<text x="149.5" y="69.3">PA14</text>
<text x="149.5" y="66.7">PA15</text>
<text x="156.1" y="70.6">36</text>
<text x="156.1" y="68">37</text>
<text x="70.6" y="77.2" transform="rotate(-90 70.6 77.2)">2</text>
<text x="115.2" y="73.1">14</text>
<text x="115.2" y="75.6">15</text>
<text x="118.8" y="74.4">PA4</text>
<text x="118.8" y="76.9">PA5</text>
<text x="148" y="74.4">VSS_2</text>
<text x="149.5" y="76.9">PA13</text>
<text x="156.1" y="75.6">34</text>
<text x="156.1" y="73.1">35</text>
<text x="186.3" y="76.9">30</text>
<text x="206.9" y="76.9">1</text>
<text x="115.2" y="78.2">16</text>
<text x="115.2" y="80.7">17</text>
<text x="115.2" y="83.3">18</text>
<text x="118.8" y="79.4">PA6</text>
<text x="118.8" y="82">PA7</text>
<text x="149.5" y="82">PA11</text>
<text x="149.5" y="79.4">PA12</text>
<text x="156.1" y="83.3">31</text>
<text x="156.1" y="80.7">32</text>
<text x="156.1" y="78.2">33</text>
<text x="186.3" y="82">28</text>
<text x="186.3" y="79.4">29</text>
<text x="189.9" y="83.3">IO4</text>
<text x="189.9" y="80.7">IO5</text>
<text x="189.9" y="78.2">IO16</text>
<text x="201" y="80.7">ADC</text>
<text x="201.3" y="78.2">RST</text>
<text x="202.5" y="83.3">NC</text>
<text x="206.9" y="79.4">2</text>
<text x="206.9" y="82">3</text>
<text x="235.9" y="83.3">24</text>
<text x="249.1" y="81.5" transform="rotate(-90 249.1 81.5)">25</text>
<text x="261.5" y="83.3">1</text>
<text x="115.2" y="85.8">19</text>
<text x="115.2" y="88.3">20</text>
<text x="118.8" y="84.5">PB0</text>
<text x="118.8" y="87.1">PB1</text>
<text x="118.8" y="89.6">PB2</text>
<text x="149.5" y="84.5">PA10</text>
<text x="150.7" y="89.6">PA8</text>
<text x="150.7" y="87.1">PA9</text>
<text x="156.1" y="88.3">29</text>
<text x="156.1" y="85.8">30</text>
<text x="186.3" y="89.6">25</text>
<text x="186.3" y="87.1">26</text>
<text x="186.3" y="84.5">27</text>
<text x="189.9" y="88.3">IO2</text>
<text x="189.9" y="85.8">IO0</text>
<text x="200.9" y="85.8">IO10</text>
<text x="202.2" y="88.3">IO9</text>
<text x="206.9" y="84.5">4</text>
<text x="206.9" y="87.1">5</text>
<text x="206.9" y="89.6">6</text>
<text x="235.9" y="88.3">22</text>
<text x="235.9" y="85.8">23</text>
<text x="239.4" y="89.6">RESV</text>
<text x="239.4" y="87.1">SCL</text>
<text x="239.4" y="84.5">SDA</text>
<text x="250.2" y="85" transform="rotate(-90 250.2 85)">EP</text>
<text x="253.7" y="84.5">CLKIN</text>
<text x="257.2" y="87.1">NC</text>
<text x="257.2" y="89.6">NC</text>
<text x="261.5" y="85.8">2</text>
<text x="261.5" y="88.3">3</text>
<text x="70.6" y="95" transform="rotate(-90 70.6 95)">1</text>
<text x="115.2" y="90.9">21</text>
<text x="115.2" y="93.4">22</text>
<text x="118.8" y="92.1">PB10</text>
<text x="118.8" y="94.7">PB11</text>
<text x="149.5" y="94.7">PB14</text>
<text x="149.5" y="92.1">PB15</text>
<text x="156.1" y="96">26</text>
<text x="156.1" y="93.4">27</text>
<text x="156.1" y="90.9">28</text>
<text x="186.3" y="94.7">23</text>
<text x="186.3" y="92.1">24</text>
<text x="189.9" y="96">IO14</text>
<text x="189.9" y="93.4">GND</text>
<text x="189.9" y="90.9">3V3</text>
<text x="200" y="93.4">MOSI</text>
<text x="200" y="96">MISO</text>
<text x="202.2" y="90.9">INT</text>
<text x="206.9" y="92.1">7</text>
<text x="206.9" y="94.7">8</text>
<text x="235.9" y="96">19</text>
<text x="235.9" y="93.4">20</text>
<text x="235.9" y="90.9">21</text>
<text x="239.4" y="94.7">CPOUT</text>
<text x="239.4" y="92.1">RESV</text>
<text x="257.2" y="92.1">NC</text>
<text x="257.2" y="94.7">NC</text>
<text x="261.5" y="90.9">4</text>
<text x="261.5" y="93.4">5</text>
<text x="261.5" y="96">6</text>
<text x="115.2" y="98.5">24</text>
<text x="118.8" y="97.2">VSS_1</text>
<text x="118.8" y="99.8">VDD_1</text>
<text x="149.5" y="99.8">PB12</text>
<text x="149.5" y="97.2">PB13</text>
<text x="156.1" y="98.5">25</text>
<text x="186.3" y="99.8">21</text>
<text x="186.3" y="97.2">22</text>
<text x="189.9" y="101">IO13</text>
<text x="189.9" y="98.5">IO12</text>
<text x="200.8" y="101">GND</text>
<text x="201.4" y="98.5">CLK</text>
<text x="206.9" y="97.2">9</text>
<text x="206.9" y="99.8">10</text>
<text x="235.9" y="101">17</text>
<text x="239.4" y="99.8">GND</text>
<text x="239.4" y="97.2">RESV</text>
<text x="251.4" y="97.2">AUX_DA</text>
<text x="251.6" y="99.8">AUX_CL</text>
<text x="261.5" y="98.5">7</text>
<text x="261.5" y="101">8</text>
<text x="70.6" y="103.9" transform="rotate(-90 70.6 103.9)">2</text>
<text x="186.3" y="107.4">18</text>
<text x="186.3" y="104.8">19</text>
<text x="186.3" y="102.3">20</text>
<text x="189.9" y="106.1">RXD0</text>
<text x="189.9" y="103.6">IO15</text>
<text x="201.8" y="103.6">3V3</text>
<text x="202.7" y="106.1">EN</text>
<text x="206.9" y="102.3">11</text>
<text x="206.9" y="104.8">12</text>
<text x="206.9" y="107.4">13</text>
<text x="235.9" y="106.1">15</text>
<text x="235.9" y="103.6">16</text>
<text x="239.4" y="107.4">NC</text>
<text x="239.4" y="104.8">NC</text>
<text x="239.4" y="102.3">NC</text>
<text x="250.7" y="107.4">REGOUT</text>
<text x="251.9" y="102.3">VLOGIC</text>
<text x="256" y="104.8">AD0</text>
<text x="261.5" y="103.6">9</text>
<text x="261.5" y="106.1">10</text>
<text x="189.9" y="113.7">3.3V</text>
<text x="189.9" y="111.2">GND</text>
<text x="189.9" y="108.7">TXD0</text>
<text x="200.8" y="111.2">GND</text>
<text x="201.3" y="108.7">RST</text>
<text x="203" y="113.7">5V</text>
<text x="206.9" y="109.9">14</text>
<text x="206.9" y="112.5">15</text>
<text x="235.9" y="111.2">13</text>
<text x="235.9" y="108.7">14</text>
<text x="239.4" y="112.5">VDD</text>
<text x="239.4" y="109.9">NC</text>
<text x="252.7" y="109.9">FSYNC</text>
<text x="256.8" y="112.5">INT</text>
<text x="261.5" y="108.7">11</text>
<text x="261.5" y="111.2">12</text>
<text x="82.3" y="127.5">VCC</text>
<text x="82.3" y="131.3">GND</text>
<text x="210.4" y="131.5">1</text>
<text x="260.2" y="131.5">8</text>
<text x="82.3" y="135.1">RX</text>
<text x="113.4" y="136.6">DATA</text>
<text x="114.7" y="134.1">VDD</text>
<text x="120.5" y="132.8">1</text>
<text x="120.5" y="135.3">2</text>
<text x="120.5" y="137.9">3</text>
<text x="150.8" y="132.8">1</text>
<text x="150.8" y="135.3">2</text>
<text x="150.8" y="137.9">3</text>
<text x="153.1" y="134.1">32kHz</text>
<text x="153.1" y="136.6">VCC</text>
<text x="169.4" y="136.6">SDA</text>
<text x="169.7" y="134.1">SCL</text>
<text x="175.1" y="137.9">6</text>
<text x="175.1" y="135.3">7</text>
<text x="175.1" y="132.8">8</text>
<text x="210.4" y="134.1">2</text>
<text x="210.4" y="136.6">3</text>
<text x="212.8" y="132.8">CS#</text>
<text x="212.8" y="135.3">DO(IO1)</text>
<text x="212.8" y="137.9">WP#(IO2)</text>
<text x="235.6" y="135.3">HOLD#orRESET#(IO3)</text>
<text x="254.4" y="132.8">VCC</text>
<text x="254.7" y="137.9">CLK</text>
<text x="260.2" y="136.6">6</text>
<text x="260.2" y="134.1">7</text>
<text x="82.3" y="138.9">TX</text>
<text x="114.4" y="141.7">GND</text>
<text x="116.2" y="139.1">NC</text>
<text x="120.5" y="140.4">4</text>
<text x="150.8" y="140.4">4</text>
<text x="153.1" y="139.1">INT#/SQW</text>
<text x="153.1" y="141.7">RST#</text>
<text x="168.1" y="139.1">VBAT</text>
<text x="169" y="141.7">GND</text>
<text x="175.1" y="140.4">5</text>
<text x="210.4" y="139.1">4</text>
<text x="212.8" y="140.4">GND</text>
<text x="251.7" y="140.4">DI(IO0)</text>
<text x="260.2" y="139.1">5</text>
</g>
<g font-size="1.5" fill="#000080">
<text x="45.5" y="31.1">C1</text>
<text x="45.5" y="42.6">C2</text>
</g>
</svg>
